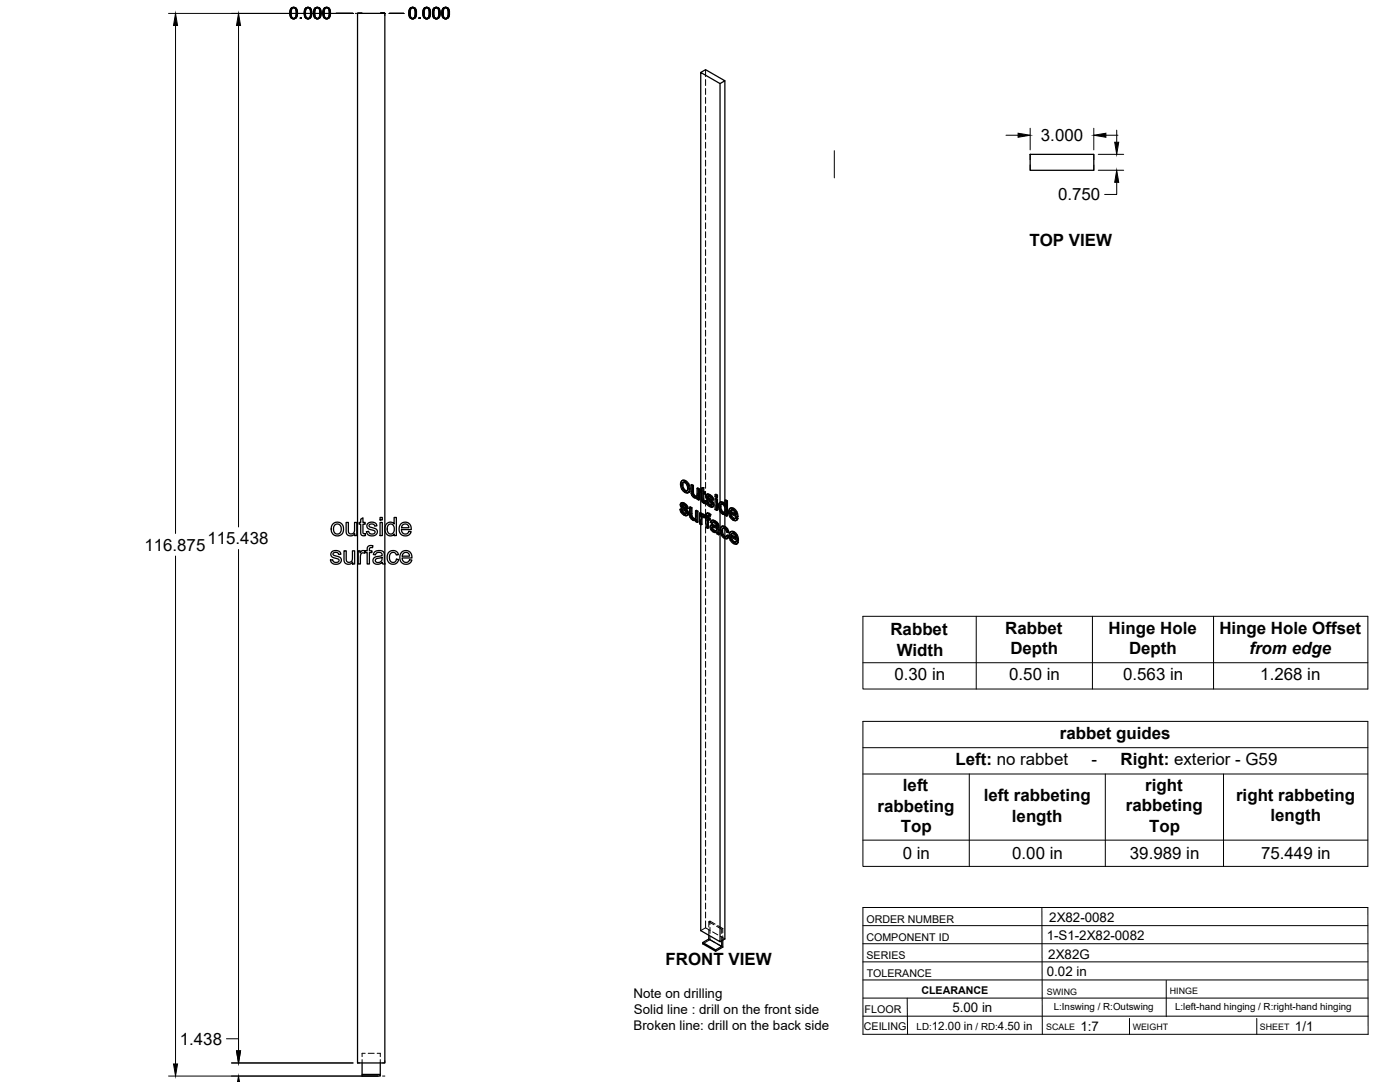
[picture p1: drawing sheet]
<svg xmlns="http://www.w3.org/2000/svg" width="559mm" height="432mm" viewBox="0 0 559 432" stroke-linecap="round" stroke-linejoin="round" font-family="sans-serif">
<!-- layer: Visible -->
<g fill="none" stroke="#000" stroke-width=".51">
<path d="M279.7 28.9l1.9-1.1 7.7 4.4-1.9 1.2M289.3 32.2v168.8M411.2 61.6h25.4v6.4h-25.4zM272.2 191.8l.8-.2 .7 .2zM272.2 191.8l-.5 .7-.1 .8 .5 1.9 1.6 1.5h.7l.5-.3M272.3 193.6l.3 1.5M272.6 195.1l.3-.2 .8 .8-.3 .2zM272.8 192.5l-.2 .9M272.9 194.9l-.3-1.5-.3 .1 .2-.8 .5-.2 .9 .6 .5 1.4-.2 1.4h-.8M273.4 192l1 1a1.92 1.92 0 0 1 1 2M273.7 195.7l.5 .2M273.7 191.8l1.2 1.3"/>
<path d="M274.6 193.3l.5 1.9 .3-.2-.2 1.2M275.1 195.2l-.2 1.2 .3-.2-.6 .5M275.8 193.5l.7 .4 .3-.2v3.2M276.5 193.9v3.1l.3-.1 .3 .6M276.5 197.1l.3 .6 .3-.2 .5 .4M276.8 197.7l.4 .4h.9l-.3 .1M276.8 193.7l-.7-.3-.3 .1v2.9l.3 1.1 .8 1a.97 .97 0 0 0 1.4 .1v.6l.5 .4M277.2 198.1l.6 .1M278.2 194.9l.6 .4 .4-.2v4.3l-.4 .2v-4.3M278.3 198.6l-.3 .2M279.2 195.1l-.7-.4-.3 .2v2.6l-.4 .7M279.7 195.5v-166.6l7.7 4.5v167.1"/>
<path d="M279.7 196.3v8.4M280 195.5l-.5 .1v.6l.5 .3v3.3l.8 1h.8l-.1-.7-.6 .1M280 194.8l.9-.2v1.5M280.6 194.8v1.5l.3-.2 .6 .3M280.6 196.3l.6 .3 .3-.2v.6l-.3 .2v-.6M280.6 199.8l.7 .2M280.7 200l.8 .1M280.9 194.6l-.9 .2v1.1l-.5-.3M280.9 197v2.6M281.2 197.2l-.6-.4v2.9l.5 .1M281.6 199.9l.6 .2M282.1 197.3l1.3 .1"/>
<path d="M282.3 198.3l.1 .3 .3-.2 .2 .4M282.4 198.6l.2 .3a1.16 1.16 0 0 1 1.4 .8l.4 .4M282.4 197.2l-.4 .2M282.5 197.4l.6 .2 .3-.2 .7 .6M282.5 199.9l-.6-.2-.3 .2 .4 1.2 .9 .9a1.24 1.24 0 0 0 1.6 .2M282.6 198v.1M282.6 198.9l1.5 1.4 .3-.2 .4 .7M282.7 198.4l-.1-.3-.3 .2 .1-.2 1 .3 .5 1 .6 .2M282.8 197.2l-.9 .3-.2 .9 .4 .8 1.9 1.8-.2 .7M283.1 197.6l.7 .6 .3-.2 .5 .7M283.8 198.2l.5 .7 .3-.2 .2 .8-.3 .1-.2-.7M285.4 199.1l.3-.2 .7 .3-.4 .2z"/>
<path d="M285.4 197.4l.3-.2 .7 .4-.4 .2zM285.4 199.1v4.2l.6 .4M285.4 197.4v.8l.6 .4M286.4 199.2v4.3l-.4 .2v-4.3M286.4 197.6v.8l-.4 .2v-.8M289.4 199.7l.6 .3 .3-.1v5.9l-.3 .2v-6M290.3 199.9l-.6-.4-.3 .2v2.1l-.4-.7M133 209l1.7-.6 .9 .1 .8 .6 .6 1v2.2l-1.1 1.3-1.7 .2-1.4-.8-.6-1.6a2.79 2.79 0 0 1 .8-2.4zM133.5 209.6l1.2-.5 .6 .1 .6 .7 .3 1.7-.9 1.4-1 .1-.9-.7-.3-1.5zM137.3 219.8h.9v3.8a1.31 1.31 0 0 0 1.7 .7 1.31 1.31 0 0 0 .8-1.7v-2.8h.9v5.3h-.8v-.8a1.86 1.86 0 0 1-2.3 .9 1.86 1.86 0 0 1-1.2-2.1zM138.2 208.5h.8l.1 3.8a1.31 1.31 0 0 0 1.7 .7 1.31 1.31 0 0 0 .7-1.7v-2.8h.9v5.2h-.8v-.7a1.86 1.86 0 0 1-2.2 .8 1.86 1.86 0 0 1-1.2-2zM143 219.8h.7v.8a1.27 1.27 0 0 1 2.1-.6l.8-.2v-1.1a1.55 1.55 0 0 1 2.2-.9l-.1 .8a.81 .81 0 0 0-.9-.1 .81 .81 0 0 0-.4 .8v.5h1.1v.7h-1.1v4.6h-.8v-4.6h-.8v-.4l-.3 .7-.9-.2-.6 .5-.2 4h-.8z"/>
<path d="M144 207.2l.9-.5v1.8h.9v.7h-.9v3.4l.2 .4h.7l.1 .7h-1.3l-.6-.6v-3.9h-.7v-.7h.7zM146.7 209l1.7-.6a1.77 1.77 0 0 1 2 1.4l-.8 .2a1.17 1.17 0 0 0-1.1-.9 1.17 1.17 0 0 0-1.2 .8l.4 .4 2.1 .6a1.59 1.59 0 0 1 .7 2.1 1.59 1.59 0 0 1-2 .9l-1.5-.4-.7-1.3 .9-.2 .2 .7 .6 .4 1.4-.2a.82 .82 0 0 0 .2-1.1 .82 .82 0 0 0-1.1-.3l-1-.3a1.38 1.38 0 0 1-.8-2.2zM151.7 208.5h.9v5.2h-.9zM151.7 206.5h.9v1h-.9zM154.3 209l1.1-.6a1.86 1.86 0 0 1 1.9 .7v-2.6h.9v7.2h-.8v-.6a2.16 2.16 0 0 1-2.7 .5 2.16 2.16 0 0 1-1.1-2.5zM154.9 209.6l1.3-.5 1 1.1v2l-.7 .8h-1l-.8-.9-.1-1.5zM160 209.1l1-.6h1.5l1 .6 .5 1.1 .1 1.1h-3.9l.2 1 .9 .7a1.42 1.42 0 0 0 1.9-1l.9 .2-.4 .8-1 .7-1.7 .1-1-.6-.7-1.8 .1-1.2zM160.7 209.5l.6-.3h1.1l.6 .6 .2 .8h-2.9zM271.4 203.3l.6 .2M271.9 200.7l1.3 .1M272 203.5l.4-.2 .2 .9-.3 .1zM272.1 201.7l.7 .5"/>
<path d="M272.2 202l.2 .4a1.49 1.49 0 0 1 1.6 .9l.3 .2M272.2 200.6l-.4 .2M272.3 204.3l.7 .7h.8M272.3 200.8l.6 .2 .3-.2 .8 .6M272.4 203.3l-.7-.2-.3 .2 .5 1.3 .8 .8a1.26 1.26 0 0 0 1.6 .2M272.4 202.4l1.5 1.3 .4-.2 .4 .7M272.5 201.4l-.1 .1M272.5 201.8l-.1-.3-.3 .2 .1-.2 1 .3 .5 1 .7 .3M272.6 204.2l.7 .6M272.6 200.6l-.8 .2-.3 .9 .4 .9 1.8 1.7 .2 .5-.3 .3M272.9 201l.7 .6 .4-.2 .5 .7M273 205l.6 .1"/>
<path d="M273.6 201.6l.5 .7 .4-.2 .2 .8-.3 .2-.3-.8M273.7 205.1h-.1M273.9 203.7l.4 .6 .4-.1 .1 .7M274.3 204.3l.2 .8 .3-.2-.2 .6M274.5 205.1l-.2 .5 .3-.1-.4 .3M275.2 202.4l.7 .4 .3-.2v3.2M275.9 202.8v3.1l.3-.1 .3 .6M275.9 206l.3 .6 .3-.2 .4 .4M276.2 206.6l.4 .4h.9M276.2 202.6l-.7-.3-.3 .1v3.1l.3 1.1 .8 .8a.97 .97 0 0 0 1.4 .1M276.6 207l.6 .2M277.5 207l-.3 .2"/>
<path d="M277.6 203.8l.7 .4 .3-.2v4.3l-.3 .2v-4.3M277.7 207.5v.7l.6 .3M277.7 207.6l-.2 .1M278.6 204l-.7-.4-.3 .2v2.7l-.4 .7M279.2 204.7l.6 .4 .3-.2v.5l.4-.2M279.8 205.1v.6l.7-.5 .4 .1M280 206.4l.2 2.8-.3 .2v-2.2M280.1 204.9l-.6-.3-.3 .1v4.3l.7 .4M280.2 205.4l.7-.1 .6 .4M280.3 206.1v.1M280.6 205.4l.6 .5M281 206.6l-.8-.5-.2 .3 .3-.2-.1 .8"/>
<path d="M281.2 206.5l.6 .3v3.7l.6 .4M281.2 206.5v-.4l-.2 .5M281.2 200.3l.1 .7M281.2 206.5l-.2 .1M282.2 204.9h.9l.6 .4M282.2 200.1l.3-.2 .3 .8-.3 .2zM282.4 206.6l.7 .4 .3-.2v.6l-.3 .2v-.6M282.5 204.7l-.5 .2M282.5 200.9l.7 .6h.8M282.7 207.3v3.4l-.3 .2v-3.8l.7 .5M282.7 205.7v.7M282.8 205.1l.6 .4 .3-.2-.4 .8 .1-.6"/>
<path d="M282.8 200.7l.7 .7M283.1 204.9l-.6-.2-.5 .3-.2 1.2-.6-.3 .6-.1M283.2 201.5l.6 .2M283.3 206.1a.45 .45 0 0 0-.5-.5 .45 .45 0 0 0-.4 .6v.4l.3-.2 .7 .4M283.9 209.6l.7-.2 1.4 .5M283.9 201.7h-.1M284.1 210.7l.2 .6 .3-.2 .6 .5M284.1 200.3l.4 .6 .3-.1 .2 .7M284.2 210.4l-.1 .3 .3-.2 .2 .6M284.2 209.4l-.5 .2M284.3 211.3l.5 .5h1h-1M284.3 210.3l-.1 .1"/>
<path d="M284.4 207.8l.8 .3 .3-.2 .8 .6M284.4 210.3l.8 .3a.72 .72 0 0 1 .8 .6 .72 .72 0 0 1-.5 .8M284.4 210.3l-.2 .1M284.4 210.3v.2M284.5 200.9l.2 .8 .3-.2-.2 .6M284.5 208.4l-.4 .5 .6-.5 1.1 .9a.48 .48 0 0 1 .1 .8 .48 .48 0 0 1-.7-.2l-.9-.3M284.6 209.4l-1 .3-.2 1 .7 1.1 1.1 .7a.63 .63 0 0 1 .7 0 .63 .63 0 0 1 .3 .5l.6 .4M284.7 201.7l-.2 .5 .3-.1-.5 .3M284.7 207.6l-.8 .2M285.2 208.1l.8 .6 .3-.2 .4 .5M285.5 207.9l-.8-.3-.9 .3-.3 .5 .6 .5M286 208.7l.4 .5 .3-.2 .2 .7"/>
<path d="M286.4 209.2l.2 .6 .3-.1 .1 2.9M286.6 209.8l.1 2.9 .3-.1 .1 .6-.3 .2-.1-.6M287.4 204.2v171.6l-7.7-4.4v-162.1M287.4 202.4l.3 1.4M287.5 200.4h1.2l.6 .6M287.7 201.3h.7l.7 .8 .3 1.1-.2 1.4M287.7 201.3l-.3 1.1 .4-.2 .3 1.4M287.7 203.8l.4-.2 .7 .8-.5 .1zM287.8 201.2l-.1 .1M287.8 200.3l-.5 .2M288 201.2l-.2 1M288.1 212l.3 1.4 .3-.2 .7 .8"/>
<path d="M288.2 210.1l.9 .2 .3-.2 1 1M288.4 213.4l.7 .8h.8M288.4 200.6l.6 .5h.4M288.4 204.6h.8M288.5 209.9l-.6 .3M288.6 210.8l-.2 1M288.7 200.4l-.9-.1-.7 .4-.2 2.1 1 2 1 .5 .5-.2v.6l.6 .3M288.8 204.4l.4 .1M289.1 210.3l.9 .8a.88 .88 0 0 1 .7 .5 .88 .88 0 0 1-.1 1l-.5-1.3M289.3 214.9v159.8l-1.9 1.1M289.3 202.6v1.7M289.3 205.2v4.9"/>
<path d="M289.3 211.1v2.9M289.4 210.1l-.9-.2-.7 .4-.3 .7v1.3l.9 2 1 .7h.7M289.4 205.1l-.2 .2M290 213.7l.7 .4M290.6 212.6l-.6-.3-.6-1.1-.9-.4-.4 1.2 .3-.2 .3 1.4M290.7 214.1l.3-.1-.2 .5-.7 .5zM291 214l-.6-.5-.7 .8-.6-.1M291.3 202.9h.9a1.88 1.88 0 0 1 1.9 1.3M291.5 212.3h.9a1.88 1.88 0 0 1 1.9 1.2M291.5 204.3l2.1 1.2-.5-1.4-.9-.6-.6 .3-.1 .5 .3-.2 1.7 1M291.7 213.6l2.1 1.2-.6-1.4-.8-.5h-.4l-.3 .7 .3-.1 1.7 .9M291.8 206.1l.8 .9 .8-.1"/>
<path d="M291.8 205.1l.3 .9M292 203.5l-.2 .6M292 214.4l.3 .9M292 215.5l.8 .8h.8M292.2 212.9l-.2 .6M292.5 203.1l1 .9a1.94 1.94 0 0 1 1.1 2.1M292.6 207l.6 .1M292.7 212.4l1.1 1a1.96 1.96 0 0 1 .9 2M292.8 216.3l.5 .2M292.9 202.9l-.9-.3-1 .6-.2 1.1 .2 1.4 .7 1.1 1.2 .9h.9l.7-.8M293.1 212.2l-1-.2-.9 .7-.2 1.3 .3 1.2 .7 1.1 1.2 .8h.7l.8-.8M293.3 207l-.1 .1"/>
<path d="M293.5 216.4l-.2 .1M293.6 206.7l.6 .4M293.8 204.3l.4 1.9 .4-.1-.4 .1M293.8 216l.6 .5M293.9 213.7l.5 1.9 .3-.2-.3 .2M294.2 206.4l-2.8-1.5 .4 1.2 .3-.1 .8 .8M294.4 215.8l-2.8-1.6 .4 1.3 .3-.2 .8 .9M294.5 206.9l-.7 .8M294.5 206.9l-.6-.4-.7 .6M294.7 216.3l-.7 .8M294.7 216.3l-.6-.5-.8 .7M132.3 220.3l1.5-.6a1.81 1.81 0 0 1 2.3 1.5l-.9 .1a1.17 1.17 0 0 0-1.1-.9 1.17 1.17 0 0 0-1.2 .8l.3 .4 2.7 1a1.87 1.87 0 0 1-.3 2.3 1.87 1.87 0 0 1-2.3 .2l-1-.6-.4-1 .9-.1 .3 .7 .6 .3 1.3-.2a.81 .81 0 0 0 .2-1 .81 .81 0 0 0-1-.4l-1.1-.3a1.37 1.37 0 0 1-.8-2.2z"/>
<path d="M149.4 220.4l1.7-.7 1.2 .1 .8 .5 .6 4.8h-.9l-.2-.7-1.2 .7-1.2 .1-.9-.4-.4-.7a1.74 1.74 0 0 1 2-2.1h.6a.8 .8 0 0 0 1-.9 .8 .8 0 0 0-1.1-.6l-1 .1-.5 .8-.9-.1zM149.9 223.2l2.6-.8a1.59 1.59 0 0 1-.6 1.8 1.59 1.59 0 0 1-1.9-.1zM153.6 224.9v-219.6h-10.9v418.9h10.9v-199.1M155.2 220.4l1.2-.6 1.4 .1 .9 .7 .3 .8-.8 .1a1.48 1.48 0 0 0-2-.9 1.48 1.48 0 0 0-.8 2.1l.5 1.3 .7 .4 1.1-.2 .5-1 .9 .1-.3 .9-1 .8-1.3 .2-.8-.3-.8-.9-.4-1.1 .1-1.4zM160.3 220.4l1-.6h1.5l.9 .6 .6 1.1 .1 1.2h-3.9l.2 .9 .8 .8a1.43 1.43 0 0 0 2-1l.8 .3-.6 .9-.8 .5h-1.6l-1-.6-.5-.8-.2-1.2 .1-1.1zM161 220.9l.6-.4 1 .1 .6 .5 .3 .9h-3zM282.9 373.2v1.6l-2.4 1.3v.6l5.1 2.9v-.5l-5.1-3M282.9 374.8l5.2 2.9-2.5 1.4M288.1 375.5v2.2M288.5 375.2v2.8l-2.9 1.6M144.5 424.2v5.2h7.3v-.6h-7.3M151.8 424.2v4.6"/>
</g>
<!-- layer: Hidden -->
<g fill="none" stroke="#000" stroke-width=".4">
<path d="M281.6 27.8v2.8M281.6 31.8v2.3M281.6 35.3v2.4M281.6 38.9v2.4M281.6 42.5v2.4M281.6 46v2.4M281.6 49.6v2.4M281.6 53.2v2.4M281.6 56.8v2.3M281.6 60.3v2.4M281.6 63.9v2.4M281.6 67.5v2.4"/>
<path d="M281.6 71.1v2.3M281.6 74.6v2.4M281.6 78.2v2.4M281.6 81.8v2.3M281.6 85.3v2.4M281.6 88.9v2.4M281.6 92.5v2.4M281.6 96.1v2.3M281.6 99.6v2.4M281.6 103.2v2.4M281.6 106.8v2.4M281.6 110.3v2.4"/>
<path d="M281.6 113.9v2.4M281.6 117.5v2.4M281.6 121.1v2.3M281.6 124.6v2.4M281.6 128.2v2.4M281.6 131.8v2.4M281.6 135.3v2.4M281.6 138.9v2.4M281.6 142.5v2.4M281.6 146.1v2.3M281.6 149.6v2.4M281.6 153.2v2.4"/>
<path d="M281.6 156.8v2.4M281.6 160.3v2.4M281.6 163.9v2.4M281.6 167.5v2.4M281.6 171.1v2.3M281.6 174.6v2.4M281.6 178.2v2.4M271.9 193.1l.5 1.9-.3 .2M272.4 195l1.3 1.3-.3 .2M272.5 191.6l-.9 1.7M272.8 192.5l-.2 .1M272.9 192.4h.8l-.3 .2"/>
<path d="M273.7 192.4l.8 .9-.3 .2M273.7 196.3l.9 .3-.3 .2M274.5 195.8l-.3 .1M274.5 193.3l.3 1.4-.4 .2M274.8 194.7l-.1 .8-.5 .4M274.9 196.5l-.3 .1M276.1 193.4l.1 3.3-.3 .2M276.2 196.7l.2 .7-.3 .1M276.4 197.4l.4 .6-.3 .2M276.8 198l.6 .5-.3 .1M277.4 198.5l.8 .2 .4-.3-.3 .2M278.1 198.1h.1"/>
<path d="M278.3 198l-.4 .2M278.4 198.6h-.1M278.4 197.8l-.3 .3M278.5 194.7v2.8l-.4 .5M278.6 198.4v.7l-.3 .1M278.6 199.1l.6 .3M279.7 195.5v.8M279.8 196l.5 .3-.3 .2M279.8 195.5v.5l-.3 .2M280 195.5l.3 .2M280.3 196.3l.1 3.4-.4 .2M280.3 194.6v1.1l-.3 .2"/>
<path d="M280.4 199.7l.2 .5-.3 .1M280.6 196.8l.3-.2v.4M280.9 196.6l.6 .4M281.6 181.8v2.4M281.6 185.4v2.3M281.6 188.9v2.4M281.6 192.5v2.4M281.6 196.1v2.4M281.6 199.6v2.4M281.9 199.7l.5 1.3-.3 .2M282 197.8l.2 .7-.4 .2M282.1 197.4l-.4 .6"/>
<path d="M282.2 198.5l.4 .7-.4 .1M282.3 197.2l-.5 .4M282.5 198l.3-.2-.2 .2M282.6 199.2l1.6 1.5-.4 .2M282.7 197.9l-.3 .2M282.8 197.8l.6 .2-.3 .2M283.4 198l.6 .5-.3 .2M284 198.5l.2 .7-.3 .2M284.2 199.2l.6 .3M285.7 197.2v.9l-.3 .1M285.7 198.9v1.5M285.7 198.1l.7 .3"/>
<path d="M289.7 199.5v2.1l-.3 .2M271.7 203.1l.5 1.3-.3 .2M271.8 201.3l.2 .6-.3 .2M271.9 200.8l-.4 .6M272 201.9l.4 .7-.3 .2M272.1 200.6l-.5 .4M272.2 204.4l1.1 1-.3 .1M272.3 201.4l.3-.1-.1 .1M272.4 202.6l1.6 1.5-.3 .2M272.6 201.3l-.4 .2M272.6 201.3l.6 .1-.3 .2M273.2 201.4l.6 .6-.3 .1"/>
<path d="M273.3 205.4l.8 .3-.3 .1M273.8 202l.3 .6-.4 .2M274 204.9l-.2 .1M274 204.1l.2 .5-.3 .2M274 204.9l-.3 .2 .3-.2M274.1 202.6l.6 .3M274.2 204.6l-.2 .3M274.5 205.6l-.4 .1M275.5 202.3l.1 3.3-.3 .2M275.6 205.6l.2 .7-.3 .2M275.8 206.3l.4 .6-.3 .2M276.2 206.9l.6 .5-.3 .2"/>
<path d="M276.8 207.4l.7 .2 .5-.3-.2 .2M277.5 207h.1M277.7 206.9l-.4 .2M277.8 206.7l-.3 .3M277.9 203.6v2.8l-.4 .5M278 207.3v.7l-.3 .2M278 208l.6 .3M279.5 207.3v1.6l-.3 .1M279.5 208.9l.7 .3M279.5 204.6v1.5M279.7 204.7v1.7M279.7 207.6v1.7"/>
<path d="M280.1 206.1l.8-.1-.3 .2M280.1 205.4v.1M280.2 206.1l.3-.2-.2 .2M280.4 205.2l-.6 .5M280.6 200.2l.6 .4-.4 .2M280.9 206l.4 .4M281.2 200.6l.4 .2M281.2 206.1l.3-.1-.2 .4M281.5 205.7v.1M281.5 206.3l.6 .3-.3 .2M281.5 206l-.2 .4M281.5 205.7l-.3 .3"/>
<path d="M281.6 203.2v2.4M281.6 206.8v2.4M281.6 210.4v2.3M281.6 213.9v2.4M281.6 217.5v2.4M281.8 205.8l.3 .2M282.1 209.1v1.2l-.3 .2M282.1 210.3l.6 .4M282.1 206.6v1.3M282.2 205l-.1 1-.3 .2M282.3 204.7l-.5 .4M282.4 201l1.1 1-.3 .1"/>
<path d="M282.4 207.1l.3-.2v.4M282.5 205.7l.4-.2-.2 .2M282.7 206.9l.7 .5M282.9 205.5l.4 .1-.4 .2M283.3 205.6l.3 .3M283.5 202l.8 .2-.3 .2M283.7 210.1l.4 1.1-.4 .2M283.8 209.6l-.4 .7M283.8 208.3l.7 .4M284 209.5l-.5 .3M284.1 211.2l.9 .9-.3 .2M284.1 201.5h-.1"/>
<path d="M284.1 207.7l-.6 .7M284.2 200.7l.1 .5-.3 .2M284.2 201.5l-.3 .2 .2-.2M284.2 207.6l-.4 .3M284.3 201.2l-.2 .3M284.4 208.4l.4-.1-.3 .1M284.5 210.2l.2-.1zM284.5 210.2l-.2 .1M284.6 210.1l-.4 .2M284.6 202.2h-.3M284.7 210.1l1.6 .5-.3 .2M284.8 208.3l.6 .1-.3 .2"/>
<path d="M285 212.1l.7 .2-.3 .2M285.4 208.4l.7 .7-.3 .2M285.7 212.3h.7l-.4 .1M285.7 201.6v1.6l-.3 .1M285.7 203.2l.7 .3M286 209.9l.3 .1M286 211.7l-.3 .2M286.1 209.1l.2 .7-.3 .2M286.2 211.5l-.4 .3M286.3 210.6l-.1 .9-.3 .2M286.3 209.8l-.3 .4M286.4 212.3l.1 .6-.3 .1"/>
<path d="M286.5 212.9l.6 .3M287.1 201.8l.2 1.3-.3 .2M287.3 200.7l-.2 1.1-.3 .2M287.3 203.1l.6 1.1-.3 .2M287.4 200.5v1.2M287.4 202.9v1.3M287.6 200.4l-.6 .5M287.7 211.4l.5 2-.3 .2M287.9 204.2l.8 .8-.3 .1M287.9 210.3l-.2 1.1-.3 .2M288 201.1h.7l-.3 .2M288 201.1l-.2 .1"/>
<path d="M288 201.1v.1M288.1 201.1l-.3 .1M288.2 213.4l1.2 1.3-.3 .1M288.2 210l-.6 .5M288.6 210.8l-.2 .1M288.7 210.7l.8 .1-.4 .1M288.7 205l.7 .1 .4-.2-.4 .2M288.7 201.1l.8 .8-.4 .2M289.3 201v1.6M289.3 204.3v.9M289.3 210.1v1M289.3 214v.9"/>
<path d="M289.4 201.1l.3 .5M289.4 214.7l1.1 .1M289.5 210.8l.5 .5-.3 .2M289.5 201.9l.3 1.5-.4 .2M289.5 205.1h-.1M289.8 203.4l-.2 .8-.4 .3 .3-.1M289.8 204.9v.6l-.4 .2M289.8 205.5l.5 .3M290 211.3l.3 .8-.3 .2M290 214.1l-.1 .1M290.3 212.1l.6 .3M290.4 213.5l-.7 .8"/>
<path d="M291.1 204.1l.5 1.9-.3 .2M291.3 213.5l.5 1.9-.3 .2M291.4 204.9l.4-.2v.4M291.6 206l1.3 1.4-.3 .2M291.6 202.7l-.8 1.6M291.6 214.2l.4-.2v.4M291.8 204.7l2.7 1.6M291.8 215.4l1.3 1.3-.3 .2M291.8 212.1l-.8 1.6M292 214l2.7 1.6M292 203.5l-.2 .1M292.1 203.4l.8 .1-.4 .1"/>
<path d="M292.2 212.9h-.2M292.3 212.7l.8 .1-.4 .2M292.9 203.5l.7 .8-.3 .2M292.9 207.4l1.1 .2-.4 .2M293.1 212.8l.7 .9-.3 .2M293.1 216.7l1.1 .3-.4 .2M293.4 206.9h.1M293.5 205.1l.4 .2M293.6 206.9l-.3 .1 .2-.1M293.6 216.3h.1M293.6 204.3l.3 1-.3 .2M293.7 216.3l-.2 .1"/>
<path d="M293.7 214.4l.4 .3M293.8 216.2l-.3 .2M293.8 213.7l.3 1-.3 .1M293.9 206.5l-.4 .4M294.1 215.8l-.4 .5M294.1 207.5l-.1 .1M294.3 216.9l-.1 .1M153.6 224.9v.2M281.6 221.1v2.4M281.6 224.6v2.4M281.6 228.2v2.4M281.6 231.8v2.4"/>
<path d="M281.6 235.4v2.3M281.6 238.9v2.4M281.6 242.5v2.4M281.6 246.1v2.4M281.6 249.6v2.4M281.6 253.2v2.4M281.6 256.8v2.4M281.6 260.4v2.3M281.6 263.9v2.4M281.6 267.5v2.4M281.6 271.1v2.4M281.6 274.7v2.3"/>
<path d="M281.6 278.2v2.4M281.6 281.8v2.4M281.6 285.4v2.3M281.6 288.9v2.4M281.6 292.5v2.4M281.6 296.1v2.4M281.6 299.7v2.3M281.6 303.2v2.4M281.6 306.8v2.4M281.6 310.4v2.4M281.6 313.9v2.4M281.6 317.5v2.4"/>
<path d="M281.6 321.1v2.4M281.6 324.7v2.3M281.6 328.2v2.4M281.6 331.8v2.4M281.6 335.4v2.4M281.6 338.9v2.4M281.6 342.5v2.4M281.6 346.1v2.4M281.6 349.7v2.3M281.6 353.2v2.4M281.6 356.8v2.4M281.6 360.4v2.4"/>
<path d="M281.6 364v2.3M281.6 367.5v2.8M281.6 370.3l-1.9 1.1M281.6 370.3l1.8 1M282.9 371.1v2.1M282.9 367.9l2.1 1.1M283.4 368.9v-1.3l-.5 .3v2.1M283.4 375l-2.9 1.7M283.4 370.1v2.4M283.4 373.7v1.3M283.4 367.6l2 1.2M283.4 375l2 1.2"/>
<path d="M284.4 371.9l2.1 1.2M286 369.6l2.1 1.2 .4-.3M286.4 369.4l2.1 1.1M286.4 376.8l2.1 1.2M287.5 373.7l1.8 1M288.1 370.8v1.7M288.1 373.7v1.8M288.5 370.5v1.8M288.5 373.5v1.7M144.5 422.9v1.3M145.8 420.3h-1.3v1.4M147 420.3h2.4"/>
<path d="M150.5 420.3h1.3v1.4M151.8 422.9v1.3"/>
</g>
<!-- layer: Reference -->
<path d="M141.8 5.3h2.7h-1.8v.9M142.7 5.3h1.8M151.8 5.3h1.8M152.7 5.3h.9v.9M411.2 61.6v2.1M411.2 65.8v2.2M436.6 61.6v2.1M436.6 65.8v2.2M142.7 423.3v.9h.9M152.7 429.4h.9M153.6 423.3v.9h-.9" fill="none" stroke="#000" stroke-width=".4"/>
<!-- layer: Hidden Narrow -->
<path d="M276.1 196l-.3 .2M278.5 197l-.3 .2M280.3 198.8l-.3 .1M273.3 203.5l-.3 .1M275.5 204.9l-.3 .2M277.9 205.9l-.3 .2M282.1 205.6l-.3 .2M283.5 200.1l-.3 .1M285.3 210.3l-.3 .2M286.3 210.9l-.3 .2" fill="none" stroke="#000" stroke-width=".4"/>
<!-- layer: Visible Narrow -->
<path d="M276.8 196.1l-.3 .2M280.9 199.2l-.3 .1M283.5 199.3l-.3 .2M273.3 202.7l-.3 .2M276.2 205l-.3 .2M282.7 206l-.3 .2M285.2 209.6l-.3 .2M287 210.4l-.4 .1M287 211.3l-.4 .2" fill="none" stroke="#000" stroke-width=".4"/>
<!-- layer: Titleblock -->
<path d="M344.4 362.2h201.6l.1 50.6h-201.7zM344.4 376.6h201.6M344.4 369.4h201.6M415.9 362.2l.1 50.6M344.4 383.9h201.6M344.4 398.3h201.6M344.4 391.1h201.6M362.1 398.3l.1 14.4M465.5 391.3v14.4M344.4 405.5h201.7M450.8 406.4v6.4M501.6 406.4v6.4" fill="none" stroke="#000" stroke-width=".4"/>
<!-- layer: Custom Tables -->
<path d="M344.4 246h201.6v29h-201.6zM389.7 246v29M436 246v29M484.4 246v29M344.4 264.5h201.6M344.4 287.9h201.6v57.9h-201.6zM344.4 298.4h201.6M344.4 308.9h201.6M386.9 308.9v36.9M441.2 308.9v36.9M488.4 308.9v36.9M344.4 335.3h201.6" fill="none" stroke="#000" stroke-width=".4"/>
<!-- layer: FD_Dimensions -->
<g fill="none" stroke="#000" stroke-width=".4">
<path d="M67.3 5.4h73.6M70.1 10.2v202.7M95.2 10.2v200.1M155.4 5.4h5.8M401.5 54h4.9M411.2 51.2v8.6M436.6 51.2v8.6M441.4 54h4.8M445.7 51.9v4.9M438.4 61.6h10.1M438.4 67.9h10.1M445.7 72.8v4.8h-4.8"/>
<path d="M95.2 219.3v200.1v-4.9h-4.8M70.1 221.9v202.7M67.3 429.4h83.6M92.4 424.2h48.5"/>
</g>
<path d="M70.1 5.4l.8 4.8h-1.6zM95.2 5.4l.8 4.8h-1.6zM406.4 53.2l4.8 .8-4.8 .8zM436.6 54l4.8-.8v1.6zM444.9 56.8h1.6l-.8 4.8zM445.7 67.9l.8 4.9h-1.6zM94.4 419.4h1.6l-.8 4.8zM69.3 424.6h1.6l-.8 4.8zM95.2 429.4l.4 2.4h-.8z" fill="#000" stroke="#000" stroke-width=".4"/>
<!-- layer: Smart Centers -->
<path d="M333 60.1v10.9" fill="none" stroke="#000" stroke-width=".4"/>
<g font-size="6.7">
<text x="115.5" y="7.7">0.000</text>
<text x="162.9" y="7.7">0.000</text>
<text x="415.5" y="56.3">3.000</text>
<text x="422.3" y="80">0.750</text>
<text x="410.9" y="98.2">TOP VIEW</text>
<text x="57.6" y="219.8">116.875</text>
<text x="82.8" y="217.1">115.438</text>
<text x="355.4" y="253.6">Rabbet</text>
<text x="401.2" y="252.9">Rabbet</text>
<text x="442.5" y="252.9">Hinge Hole</text>
<text x="486.7" y="252.9">Hinge Hole Offset</text>
<text x="357.9" y="261.6">Width</text>
<text x="403.3" y="261">Depth</text>
<text x="450.6" y="261">Depth</text>
<text x="498.7" y="261">from edge</text>
<text x="357" y="271.4">0.30 in</text>
<text x="402.8" y="271.4">0.50 in</text>
<text x="448.3" y="271.4">0.563 in</text>
<text x="503" y="271.4">1.268 in</text>
<text x="423" y="294.8">rabbet guides</text>
<text x="381.4" y="305.4">Left: no rabbet</text>
<text x="435.7" y="305.4">-</text>
<text x="447.3" y="305.4">Right: exterior - G59</text>
<text x="360.4" y="315.8">left</text>
<text x="457.1" y="315.8">right</text>
<text x="350.3" y="323.9">rabbeting</text>
<text x="392.7" y="319.8">left rabbeting</text>
<text x="449.4" y="323.8">rabbeting</text>
<text x="493.4" y="319.8">right rabbeting</text>
<text x="403.9" y="327.9">length</text>
<text x="507" y="327.8">length</text>
<text x="359.5" y="331.9">Top</text>
<text x="458.6" y="331.9">Top</text>
<text x="360.3" y="342.9">0 in</text>
<text x="404" y="342.9">0.00 in</text>
<text x="451" y="342.9">39.989 in</text>
<text x="503.4" y="342.9">75.449 in</text>
<text x="265.7" y="385.2">FRONT VIEW</text>
<text x="71.8" y="416.9">1.438</text>
</g>
<g font-size="5.3">
<text x="418.8" y="368">2X82-0082</text>
<text x="417.8" y="375.1">1-S1-2X82-0082</text>
<text x="418.4" y="382.6">2X82G</text>
<text x="417.8" y="389.5">0.02 in</text>
<text x="252.9" y="398.4">Note on drilling</text>
<text x="253" y="404.9">Solid line : drill on the front side</text>
<text x="380.1" y="404">5.00 in</text>
<text x="252.9" y="411.2">Broken line: drill on the back side</text>
<text x="431.3" y="411.5">1:7</text>
<text x="516.9" y="411.5">1/1</text>
</g>
<g font-size="4.6">
<text x="371.9" y="411.2">12.00 in</text>
<text x="398.3" y="411.2">4.50 in</text>
</g>
<g font-size="4.3">
<text x="345.8" y="368.4">ORDER NUMBER</text>
<text x="345.8" y="375.5">COMPONENT ID</text>
<text x="345.8" y="382.7">SERIES</text>
<text x="345.9" y="389.9">TOLERANCE</text>
<text x="367.7" y="396.7">CLEARANCE</text>
<text x="345.1" y="404.3">FLOOR</text>
<text x="344.8" y="411.1">CEILING</text>
</g>
<g font-size="3.9">
<text x="420.6" y="403.1">L:Inswing / R:Outswing</text>
<text x="469" y="403.1">L:left-hand hinging / R:right-hand hinging</text>
<text x="365.9" y="411.2">LD:</text>
<text x="389.4" y="411.2">/ RD:</text>
</g>
<g font-size="3.5">
<text x="417.9" y="397">SWING</text>
<text x="466.9" y="396.9">HINGE</text>
<text x="417.5" y="410.9">SCALE</text>
<text x="452.1" y="410.9">WEIGHT</text>
<text x="502.9" y="410.9">SHEET</text>
</g>
</svg>
